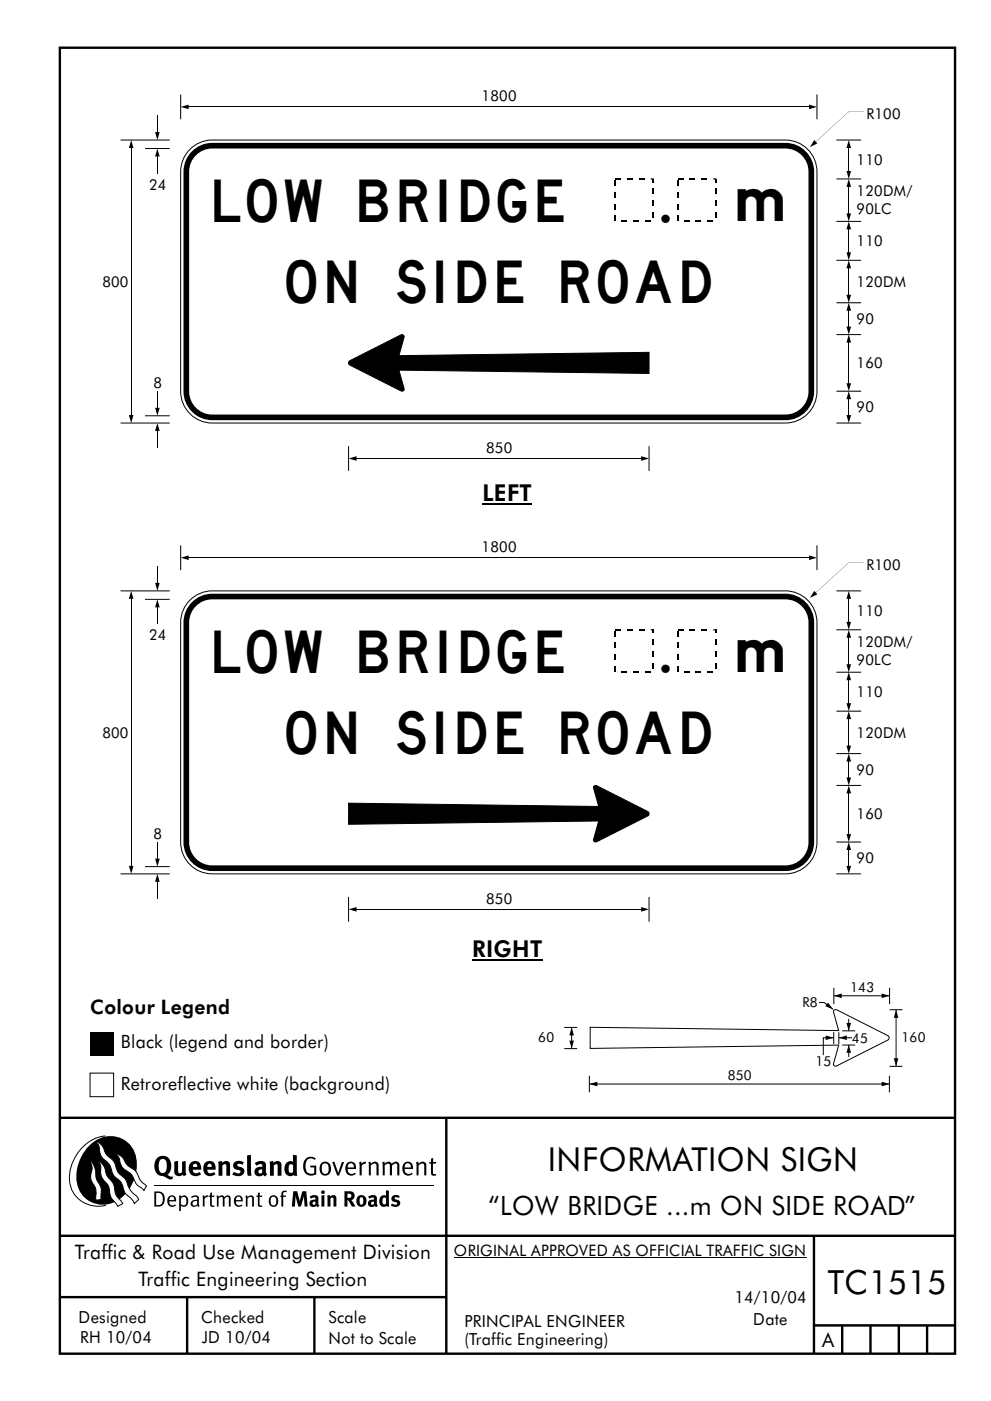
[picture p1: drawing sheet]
<svg xmlns="http://www.w3.org/2000/svg" width="210mm" height="297mm" viewBox="0 0 210 297" stroke-linecap="round" stroke-linejoin="round" font-family="sans-serif">
<g fill="none" stroke="#000" stroke-width=".51">
<path d="M12.7 10.1h189.9v276.9h-189.9zM12.7 237h190M94.7 236.9v50.1M12.7 262h190M12.7 275h82M39.7 275v12M66.7 275v12M172.7 262v25M172.7 281h30M178.7 281v6M184.7 281v6M190.7 281v6"/>
<path d="M196.7 281v6"/>
</g>
<path d="M96.3 266.7h74.7" fill="none" stroke="#000" stroke-width=".21"/>
<path d="M19.1 227.5h5v5h-5z" fill-rule="evenodd" fill="#fff" stroke="#000" stroke-width=".21"/>
<g fill="#000">
<path d="M19.1 218.8h5v5h-5z"/>
<path d="M19.1 242.7a5.7 5.7 0 0 1 6.5-1.4 5.7 5.7 0 0 1 3.4 5.7 8.6 8.6 0 0 1-6.2 8.3 5.7 5.7 0 0 1-6.5-7 9.9 9.9 0 0 1 2.8-5.6z" fill-rule="evenodd"/>
<path d="M37 246.3l.8-.2v2a.46 .46 0 0 0 .2 .6 .46 .46 0 0 0 .6-.2v-2.2l.8-.2v2.4l.2 .5-.6 .4-.2-.3a1.03 1.03 0 0 1-1.2 .2 1.03 1.03 0 0 1-.6-1z" fill-rule="evenodd"/>
<path d="M40.4 246.6a1.64 1.64 0 0 0 0 2.3 1.64 1.64 0 0 0 2.3 .1l-.4-.5a.78 .78 0 0 1-.9 .3 .78 .78 0 0 1-.5-.8h1.8a1.37 1.37 0 0 0-.6-1.6 1.37 1.37 0 0 0-1.7 .2zM41.1 246.9a.48 .48 0 0 1 .6-.1 .48 .48 0 0 1 .2 .6h-1z" fill-rule="evenodd"/>
<path d="M43.5 246.6a1.65 1.65 0 0 0-.2 2 1.65 1.65 0 0 0 1.9 .7l.5-.3-.3-.5a.78 .78 0 0 1-.9 .3 .78 .78 0 0 1-.5-.8h1.8a1.37 1.37 0 0 0-.6-1.6 1.37 1.37 0 0 0-1.7 .2zM44.1 246.9a.48 .48 0 0 1 .6-.1 .48 .48 0 0 1 .2 .6h-.9z" fill-rule="evenodd"/>
<path d="M46.3 246.3l.7-.2 .1 .4a.95 .95 0 0 1 1-.3 .95 .95 0 0 1 .7 .8v2.3h-.8v-2.3l-.3-.2-.5 .3v2.2h-.8z" fill-rule="evenodd"/>
<path d="M49.7 246.5a1.73 1.73 0 0 1 2-.1l-.2 .6-.6-.2a.42 .42 0 0 0-.6 .2l.2 .3a1.23 1.23 0 0 1 1.4 1 1.47 1.47 0 0 1-2.3 .9l-.3-.2 .3-.6 .7 .4a.47 .47 0 0 0 .7-.4 .87 .87 0 0 0-1-.5l-.4-.2-.1-.4z" fill-rule="evenodd"/>
<path d="M52.4 245l.8-.2 .2 4.5h-.8l-.1-.2z" fill-rule="evenodd"/>
<path d="M54.1 246.6l.3 .6 .3-.2a.62 .62 0 0 1 .9 0l.1 .4a1.21 1.21 0 0 0-1.4 .3 1.21 1.21 0 0 0-.1 1.3 1.19 1.19 0 0 0 1.6 .1l.5 .3 .4-.4-.3-.4v-1.4a.96 .96 0 0 0-1.3-1zM55 248l.6-.1v.7a.43 .43 0 0 1-.6 .1 .43 .43 0 0 1 0-.7z" fill-rule="evenodd"/>
<path d="M57.2 246.3l.7-.2 .1 .4a.95 .95 0 0 1 1-.3 .95 .95 0 0 1 .7 .8v2.3h-.8v-2.3l-.2-.2-.6 .3v2.2h-.8z" fill-rule="evenodd"/>
<path d="M62.2 244.8v1.5a1.29 1.29 0 0 0-1.4 .2 1.29 1.29 0 0 0-.5 1.3 1.24 1.24 0 0 0 .6 1.4 1.24 1.24 0 0 0 1.4-.1l.1 .2h.7l-.1-4.3zM61.5 246.9l.4-.1 .3 .2v1.5l-.3 .1a.48 .48 0 0 1-.6-.4 1.52 1.52 0 0 1 .2-1.3z" fill-rule="evenodd"/>
<path d="M64.9 245.6a1.61 1.61 0 0 1 2.1 0l-.2 .3a1.17 1.17 0 0 0-1.4-.2 1.17 1.17 0 0 0-.6 1.3 1.42 1.42 0 0 0 1.2 1.9l.7-.2v-1.2h-.8l-.1-.4h1.3v1.9a1.82 1.82 0 0 1-2.2-.1 1.82 1.82 0 0 1-.6-2.1l.2-.7z" fill-rule="evenodd"/>
<path d="M68.2 246.5a1.77 1.77 0 0 0 .4 2.7 1.39 1.39 0 0 0 1.4-.5 1.39 1.39 0 0 0 .2-1.5 1.19 1.19 0 0 0-2-.7zM68.5 246.8a.83 .83 0 0 1 1 .1 .83 .83 0 0 1 .2 1 .75 .75 0 0 1-.6 1 .75 .75 0 0 1-.8-.8v-.9z" fill-rule="evenodd"/>
<path d="M70.5 246.4l.4-.1 .8 2.4 .8-2.3h.5l-1.1 2.8h-.4z" fill-rule="evenodd"/>
<path d="M73.6 246.7a1.74 1.74 0 0 0 .5 2.5h.9l.5-.3-.2-.3a.89 .89 0 0 1-1.1 .2 .89 .89 0 0 1-.4-.9h1.7a1.15 1.15 0 0 0-.4-1.4 1.15 1.15 0 0 0-1.5 .2zM74 246.9a.67 .67 0 0 1 .8-.2 .67 .67 0 0 1 .3 .8h-1.3z" fill-rule="evenodd"/>
<path d="M76.2 246.4l.4-.1 .1 .4 .5-.4h.5l-.2 .5a.61 .61 0 0 0-.8 .6v1.8h-.4z" fill-rule="evenodd"/>
<path d="M78.1 246.4l.5-.1 .1 .4a.89 .89 0 0 1 .9-.4 .89 .89 0 0 1 .7 .7v2.2h-.4v-2.2l-.1-.2-.3-.1-.8 .4v2.1h-.4z" fill-rule="evenodd"/>
<path d="M81.1 246.4l.4-.1 .1 .4a.83 .83 0 0 1 .8-.4 .83 .83 0 0 1 .7 .5 .86 .86 0 0 1 .9-.5 .86 .86 0 0 1 .7 .7v2.2h-.4l-.1-2.3a.5 .5 0 0 0-.8 0l-.2 .2v2.1h-.5v-2.2l-.4-.3-.7 .4v2.1h-.4z" fill-rule="evenodd"/>
<path d="M85.7 246.7a1.74 1.74 0 0 0 .5 2.5h.9l.5-.3-.2-.3a.89 .89 0 0 1-1.1 .2 .89 .89 0 0 1-.4-.9h1.7a1.15 1.15 0 0 0-.5-1.4 1.15 1.15 0 0 0-1.4 .2zM86 246.9a.67 .67 0 0 1 .9-.2 .67 .67 0 0 1 .3 .8h-1.3z" fill-rule="evenodd"/>
<path d="M88.3 246.4l.4-.1 .1 .4a.89 .89 0 0 1 .9-.4 .89 .89 0 0 1 .8 .7v2.2h-.5v-2.2l-.1-.2-.3-.1-.8 .4v2.1h-.4z" fill-rule="evenodd"/>
<path d="M91.5 245.6l.4-.1v.9h.7l-.2 .3h-.5v2.1l.1 .1h.5l.1 .3a.71 .71 0 0 1-1.2-.6v-1.9h-.3v-.3h.3z" fill-rule="evenodd"/>
</g>
<path d="M22.4 240.8a9 9 0 0 0-7.4 10.9 6.2 6.2 0 0 0 7.5 3.8M32.7 251.4h59.4" fill="none" stroke="#000" stroke-width=".21"/>
<path d="M24.5 244.5a3.1 3.1 0 0 1 2.3 2.2l.7 .7a3.2 3.2 0 0 1 2 2.4l.4 .6 1.2 1.1-.6 .9-.2-.3a3.5 3.5 0 0 1-1.9-2.1 3.8 3.8 0 0 0-2.1-2.1 3.5 3.5 0 0 1-1-2.3zM20.4 241.9a3.4 3.4 0 0 1 1.9 2.5l.7 .8a3.3 3.3 0 0 1 1.7 2.6 4.4 4.4 0 0 0 1.7 2l.3 .3a6.1 6.1 0 0 0 2.5 3.7l.2 .5-.9 .9a6.1 6.1 0 0 0-1.9-2.2l-.4-.8a3.6 3.6 0 0 0-1.9-2.8l-.6-1a3.6 3.6 0 0 0-1.9-2.8 3.7 3.7 0 0 1-.8-2.4zM21 246.1a3.4 3.4 0 0 1 1.5 2.8l.6 .9a3.8 3.8 0 0 1 1.4 3.1l.3 .7 1.2 1.6-1 .6-.5-.8a3.2 3.2 0 0 1-1.3-2.8 4.3 4.3 0 0 0-1.4-2.2 4.7 4.7 0 0 1-.5-2.9zM19.2 246.1a5.1 5.1 0 0 1 1.2 3.7l.3 .7a3.1 3.1 0 0 1 .7 3l.1 .8-1.1 .2-.1-.8a3.5 3.5 0 0 0-.9-3.2 3.6 3.6 0 0 1 .1-2.6z" fill-rule="evenodd" fill="#fff" stroke="#000" stroke-width=".21"/>
<g fill="#000">
<path d="M33.1 252.9v2.6a1.12 1.12 0 0 0 1.2-.3 1.12 1.12 0 0 0 .2-1.2l-.1-.5-.3-.4zM32.7 252.6h1.1a1.67 1.67 0 0 1 1.2 1.7 1.67 1.67 0 0 1-1.3 1.5h-1zM36.1 253.9l-.2 .5h1.1a.55 .55 0 0 0-.3-.6 .55 .55 0 0 0-.6 .1zM35.8 253.8a.95 .95 0 0 1 1.2-.2 .95 .95 0 0 1 .4 1.1h-1.5a.72 .72 0 0 0 .4 .8 .72 .72 0 0 0 .9-.2l.1 .3a1.15 1.15 0 0 1-1.5 0 1.15 1.15 0 0 1-.2-1.5zM38.4 254.1v1.2a.7 .7 0 0 0 .9 .1 .7 .7 0 0 0 .2-.9 .61 .61 0 0 0-.4-.7 .61 .61 0 0 0-.7 .3zM38 253.5l.3-.1 .1 .4a.95 .95 0 0 1 1.2-.2 .95 .95 0 0 1 .3 1.2 .92 .92 0 0 1-.5 1 .92 .92 0 0 1-1-.2v1.1l-.4 .1zM40.9 254.8a.5 .5 0 0 0 .2 .8 .5 .5 0 0 0 .7-.4v-.6zM40.5 253.7a1 1 0 0 1 1.7 .3v1.4l.2 .2-.2 .3-.3-.3a.78 .78 0 0 1-1.4-.1 .78 .78 0 0 1 .8-1.1h.5a.58 .58 0 0 0-.3-.7 .58 .58 0 0 0-.7 .3zM43 253.5l.3-.1 .1 .4 .3-.3 .5-.1-.2 .4a.52 .52 0 0 0-.6 .6v1.4h-.4zM44.6 252.9l.4-.1-.1 .7h.6l-.1 .3h-.5v1.5a.35 .35 0 0 0 .6 .3v.2a.57 .57 0 0 1-.6 .1 .57 .57 0 0 1-.3-.5v-1.6h-.3v-.3h.3zM45.9 253.5l.4-.1 .1 .4 .2-.2a.64 .64 0 0 1 1 .2 .7 .7 0 0 1 .8-.4 .7 .7 0 0 1 .5 .7v1.7h-.3v-1.7l-.3-.3-.7 .3v1.7h-.3v-1.6a.38 .38 0 0 0-.3-.5 .38 .38 0 0 0-.5 .2l-.1 .2v1.7h-.4zM50.2 253.9l-.2 .5h1.1a.55 .55 0 0 0-.2-.6 .55 .55 0 0 0-.7 .1zM49.9 253.8a.95 .95 0 0 1 1.2-.2 .95 .95 0 0 1 .4 1.1h-1.5a.72 .72 0 0 0 .4 .8 .72 .72 0 0 0 .9-.2l.1 .3a1.15 1.15 0 0 1-1.5 0 1.15 1.15 0 0 1-.2-1.5zM52.1 253.5l.3-.1 .1 .4a.72 .72 0 0 1 .8-.4 .72 .72 0 0 1 .6 .7v1.7h-.4v-1.6a.45 .45 0 0 0-.3-.5 .45 .45 0 0 0-.5 .3l-.2 .1v1.7h-.3zM54.7 252.9l.4-.1v.7h.6l-.1 .3h-.5v1.5a.35 .35 0 0 0 .5 .3v.2a.57 .57 0 0 1-.6 .1 .57 .57 0 0 1-.3-.5v-1.6h-.3v-.3h.3zM57.6 253.9l-.2 .7a.65 .65 0 0 0 .3 .8 .65 .65 0 0 0 .8-.2l.1-.1a.93 .93 0 0 0-.7-1.4zM57.3 253.7a1.12 1.12 0 0 1 1.4 .1 1.12 1.12 0 0 1 .3 1.4 1.01 1.01 0 0 1-1.3 .6 1.01 1.01 0 0 1-.7-1.2zM59.9 252.6l.5-.2 .5 .2-.1 .2-.4-.1-.3 .2v.6h.6l-.1 .3h-.5v2h-.4v-2h-.2v-.3h.2zM62.2 252.6l-.3 3.2h.7l.1-2.3 .6 2.3h.6l.6-2.3 .1 2.3h.7l-.3-3.2h-.9l-.5 2.1-.5-2.1zM65.7 253.7l.3 .5a.51 .51 0 0 1 .5-.4 .51 .51 0 0 1 .4 .4v.1a.88 .88 0 0 0-1.1 .4 .88 .88 0 0 0 .2 1.1 .9 .9 0 0 0 1.1-.2l.3 .3 .4-.3-.2-.3v-1.1a.87 .87 0 0 0-.5-.8 .87 .87 0 0 0-1 .1zM66.4 254.8h.5v.5l-.1 .1h-.3l-.2-.1zM68.2 253.5v2.3h.6v-2.4zM68.1 252.8a.4 .4 0 0 0 .8 0 .4 .4 0 0 0-.8 0zM69.4 253.5l.1 2.3h.6v-1.7a.33 .33 0 0 1 .4-.2 .33 .33 0 0 1 .3 .4v1.5h.6v-1.7a.75 .75 0 0 0-.6-.7 .75 .75 0 0 0-.8 .3v-.3zM73.1 252.6v3.2h.6v-1.3l.3 .2 .7 1.1h.7l-.9-1.4a.94 .94 0 0 0 .7-1 .94 .94 0 0 0-.9-.8zM73.7 253.1a.51 .51 0 0 1 .8 .1 .51 .51 0 0 1-.2 .7l-.6 .1zM75.9 253.7a1.19 1.19 0 0 0-.1 1.7 1.19 1.19 0 0 0 1.8 0 1.19 1.19 0 0 0-.1-1.6 1.19 1.19 0 0 0-1.6-.1zM76.5 253.9l.2-.1a.99 .99 0 0 1 0 1.6 1.06 1.06 0 0 1-.2-1.5zM78.1 253.7l.3 .5a.51 .51 0 0 1 .5-.4 .51 .51 0 0 1 .5 .4v.1a.88 .88 0 0 0-1.2 .4 .88 .88 0 0 0 .2 1.1 .9 .9 0 0 0 1.1-.2l.3 .3 .4-.3-.2-.3v-1.1a.87 .87 0 0 0-.5-.8 .87 .87 0 0 0-1 .1zM78.9 254.8h.4v.5l-.1 .1h-.3l-.1-.1zM81.9 252.4v1.1a1.2 1.2 0 0 0-1.4 .6 1.2 1.2 0 0 0 .2 1.4l.5 .4 .8-.2v.1h.6l-.1-3.3zM81.4 253.9l.5 .2-.1 1.2a.46 .46 0 0 1-.5-.1 .46 .46 0 0 1-.1-.5zM83.3 253.6a.79 .79 0 0 0-.1 .9 .79 .79 0 0 0 .9 .4 .33 .33 0 0 1 0 .5 .33 .33 0 0 1-.5 0l-.4-.2-.3 .4a1.15 1.15 0 0 0 1.2 .3 1.15 1.15 0 0 0 .8-1 1.49 1.49 0 0 0-1.2-.8 .4 .4 0 0 1 .3-.3 .4 .4 0 0 1 .4 .1l.2 .1 .2-.4a1.47 1.47 0 0 0-1.5 0z" fill-rule="evenodd"/>
<path d="M33.4 245.5a2.51 2.51 0 0 0 .4 3.7l.8 .1a2.78 2.78 0 0 0 2 .7l.2-.5h-.6l-.7-.4a2.56 2.56 0 0 0 0-3.8 1.83 1.83 0 0 0-2.1 .2zM34 245.9a.87 .87 0 0 1 1 0 .87 .87 0 0 1 .4 .9v.4a1.17 1.17 0 0 1-.9 1.5l-.3-.1a2.38 2.38 0 0 1-.2-2.7z" fill-rule="evenodd"/>
</g>
<path d="M40 127.6a6.7 6.7 0 0 1 5-2.3h121.6a6.7 6.7 0 0 1 6.7 6.7v46.6a6.7 6.7 0 0 1-6.7 6.7h-121.6a6.7 6.7 0 0 1-6.7-6.7v-46.6a6.7 6.7 0 0 1 1.7-4.4z" fill-rule="evenodd" fill="#fff" stroke="#000" stroke-width=".21"/>
<path d="M40.7 127.7a6.1 6.1 0 0 1 4.3-1.8h121.6a6.1 6.1 0 0 1 6.1 6.1v46.6a6.1 6.1 0 0 1-6.1 6.1h-121.6a6.1 6.1 0 0 1-6.1-6.1v-46.6a6.1 6.1 0 0 1 1.8-4.3z" fill-rule="evenodd" fill="#000"/>
<path d="M41.3 128.8a4.9 4.9 0 0 1 3.7-1.7h121.6a4.9 4.9 0 0 1 4.9 4.9v46.6a4.9 4.9 0 0 1-4.9 4.9h-121.6a4.9 4.9 0 0 1-4.9-4.9v-46.6a4.9 4.9 0 0 1 1.2-3.2z" fill-rule="evenodd" fill="#fff"/>
<path d="M74 170.3l53 .7-1.1-3.9a.46 .46 0 0 1 .2-.5 .46 .46 0 0 1 .5 0l10.9 5.5 .2 .5-.2 .4-11 5.5a.43 .43 0 0 1-.5-.1 .43 .43 0 0 1-.1-.5l1.1-3.8-53 .7z" fill-rule="evenodd" fill="#000" stroke="#000" stroke-width=".21"/>
<g fill="#000">
<path d="M173 125.7l7.1-6.4zM130.4 138.7h.2v1.3h-.2zM130.4 136.2h.2v1.3h-.2zM130.4 133.7h.2v1.3h-.2zM130.5 133.4h1.3v.3h-1.3zM133 133.4h1.3v.3h-1.3zM135.5 133.4h1.3v.3h-1.3zM138.1 133.4l.6 .1-.1-.1h.1l-.1 .3h-.5zM138.5 133.5h.2v.7h-.2zM138.5 135.5h.2v1.3h-.2zM138.5 138h.2v1.3h-.2zM143.6 138.7h.3v1.3h-.3z"/>
<path d="M143.6 136.2h.3v1.3h-.3zM143.6 133.7h.3v1.3h-.3zM143.8 133.4h1.2v.3h-1.2zM146.3 133.4h1.3v.3h-1.3zM148.8 133.4h1.3v.3h-1.3zM151.3 133.4l.7 .1-.1-.1h.1l-.1 .3h-.6zM151.8 133.5h.2v.7h-.2zM151.8 135.5h.2v1.3h-.2zM151.8 138h.2v1.3h-.2zM130.4 141.3h.2v1.2h-.2zM131.8 142.4h1.2v.3h-1.2zM134.3 142.4h1.2v.3h-1.2z"/>
<path d="M136.8 142.4h1.3v.3h-1.3zM138.5 140.5h.2v1.3h-.2zM143.6 141.3h.3v1.2h-.3zM145 142.4h1.3v.3h-1.3zM147.6 142.4h1.2v.3h-1.2zM150.1 142.4h1.2v.3h-1.2zM151.8 140.5h.2v1.3h-.2z"/>
</g>
<g fill="none" stroke="#000" stroke-width=".21">
<path d="M38.3 115.6v5.3M39.9 118.2h131.9M173.3 115.6v5.3M180.1 119.3h3.3M25.6 125.3h10.4M27.8 126.8v56.9M30.8 127.1h5.2M33.4 120v3.7M33.4 128.6v3.7M177.5 125.3h5.2M177.5 133.5h5.2M180.1 126.8v5.2"/>
<path d="M180.1 135.1v5.9M177.5 159.8h5.2M177.5 142.5h5.2M177.5 150.8h5.2M180.1 144.1v5.1M180.1 152.3v5.9M33.4 178.5v3.7M177.5 178.5h5.2M177.5 166.5h5.2M180.1 161.3v3.7M180.1 168.1v8.9M25.6 185.3h10.4"/>
<path d="M30.8 183.7h5.2M33.4 186.8v3.7M74 190.2v5.2M75.5 192.8h60.7M137.7 190.2v5.2M177.5 185.3h5.2M180.1 180.1v3.6"/>
</g>
<g fill="#000">
<path d="M38.3 118.2l1.7-.4v.9l-1.7-.5 1.7-.4z" fill-rule="evenodd"/>
<path d="M171.6 117.8l1.7 .4-1.7 .5v-.9l1.7 .4z" fill-rule="evenodd"/>
<path d="M27.8 125.3l.5 1.7h-1z" fill-rule="evenodd"/>
<path d="M33.4 127.1l.5 1.7h-1z" fill-rule="evenodd"/>
<path d="M32.9 123.6h1l-.5 1.7 .5-1.7-.5 1.7z" fill-rule="evenodd"/>
<path d="M172.8 125.3l.6 .7-1.6 .8z" fill-rule="evenodd"/>
<path d="M179.6 131.8h1l-.5 1.7z" fill-rule="evenodd"/>
<path d="M180.1 125.3l.5 1.7h-1z" fill-rule="evenodd"/>
<path d="M180.1 133.5l.5 1.7h-1z" fill-rule="evenodd"/>
<path d="M179.6 158.1h1l-.5 1.7z" fill-rule="evenodd"/>
<path d="M180.1 150.8l.5 1.7h-1z" fill-rule="evenodd"/>
<path d="M179.6 140.8h1l-.5 1.7z" fill-rule="evenodd"/>
<path d="M179.6 149.1h1l-.5 1.7z" fill-rule="evenodd"/>
<path d="M180.1 142.5l.5 1.7h-1z" fill-rule="evenodd"/>
<path d="M179.6 176.8h1l-.5 1.7z" fill-rule="evenodd"/>
<path d="M180.1 166.5l.5 1.7h-1z" fill-rule="evenodd"/>
<path d="M179.6 164.8h1l-.5 1.7z" fill-rule="evenodd"/>
<path d="M180.1 159.8l.5 1.7h-1z" fill-rule="evenodd"/>
<path d="M27.3 183.6h1l-.5 1.7z" fill-rule="evenodd"/>
<path d="M33.4 185.3l.5 1.7h-1z" fill-rule="evenodd"/>
<path d="M32.9 182h1l-.5 1.7 .5-1.7-.5 1.7z" fill-rule="evenodd"/>
<path d="M74 192.8l1.6-.5v1l-1.6-.5 1.6-.5z" fill-rule="evenodd"/>
<path d="M136 192.3l1.7 .5-1.7 .5v-1l1.7 .5z" fill-rule="evenodd"/>
<path d="M179.6 183.6h1l-.5 1.7z" fill-rule="evenodd"/>
<path d="M180.1 178.5l.5 1.7h-1z" fill-rule="evenodd"/>
</g>
<path d="M100.1 203.6h15.1" fill="none" stroke="#000" stroke-width=".22"/>
<path d="M40 32a6.7 6.7 0 0 1 5-2.3h121.6a6.7 6.7 0 0 1 6.7 6.7v46.6a6.7 6.7 0 0 1-6.7 6.7h-121.6a6.7 6.7 0 0 1-6.7-6.7v-46.6a6.7 6.7 0 0 1 1.7-4.4z" fill-rule="evenodd" fill="#fff" stroke="#000" stroke-width=".21"/>
<path d="M40.7 32.1a6.1 6.1 0 0 1 4.3-1.8h121.6a6.1 6.1 0 0 1 6.1 6.1v46.6a6.1 6.1 0 0 1-6.1 6.1h-121.6a6.1 6.1 0 0 1-6.1-6.1v-46.6a6.1 6.1 0 0 1 1.8-4.3z" fill-rule="evenodd" fill="#000"/>
<path d="M41.3 33.2a4.9 4.9 0 0 1 3.7-1.7h121.6a4.9 4.9 0 0 1 4.9 4.9v46.6a4.9 4.9 0 0 1-4.9 4.9h-121.6a4.9 4.9 0 0 1-4.9-4.9v-46.6a4.9 4.9 0 0 1 1.2-3.2z" fill-rule="evenodd" fill="#fff"/>
<path d="M74.1 76.6l11.1-5.6a.43 .43 0 0 1 .4 .1 .43 .43 0 0 1 .1 .4l-1.1 3.9 53.1-.7v4.5l-53.1-.7 1.1 3.9a.46 .46 0 0 1-.2 .5 .46 .46 0 0 1-.5 0l-10.8-5.5-.2-.4z" fill-rule="evenodd" fill="#000" stroke="#000" stroke-width=".21"/>
<g fill="#000">
<path d="M130.4 38.1h.2v1.3h-.2zM130.5 37.8h1.3v.3h-1.3zM133 37.8h1.3v.3h-1.3zM135.5 37.8h1.3v.3h-1.3zM138.1 37.8l.6 .1-.1-.1h.1l-.1 .3h-.5zM138.5 37.9h.2v.8h-.2zM143.6 38.1h.3v1.3h-.3zM143.8 37.8h1.2v.3h-1.2zM146.3 37.8h1.3v.3h-1.3zM148.8 37.8h1.3v.3h-1.3zM151.3 37.8l.7 .1-.1-.1h.1l-.1 .3h-.6zM151.8 37.9h.2v.8h-.2z"/>
<path d="M173 30.1l7.1-6.4zM130.4 45.7h.2v1.2h-.2zM130.4 43.2h.2v1.2h-.2zM130.4 40.6h.2v1.3h-.2zM131.8 46.8h1.2v.3h-1.2zM134.3 46.8h1.2v.3h-1.2zM136.8 46.8h1.3v.3h-1.3zM138.5 39.9h.2v1.3h-.2zM138.5 42.4h.2v1.3h-.2zM138.5 45h.2v1.2h-.2zM143.6 45.7h.3v1.2h-.3zM143.6 43.2h.3v1.2h-.3z"/>
<path d="M143.6 40.6h.3v1.3h-.3zM145 46.8h1.3v.3h-1.3zM147.6 46.8h1.2v.3h-1.2zM150.1 46.8h1.2v.3h-1.2zM151.8 39.9h.2v1.3h-.2zM151.8 42.4h.2v1.3h-.2zM151.8 45h.2v1.2h-.2z"/>
</g>
<g fill="none" stroke="#000" stroke-width=".21">
<path d="M25.6 29.7h10.4M27.8 31.2v56.9M30.8 31.5h5.2M33.4 24.4v3.7M33.4 33v3.7M38.3 20v5.3M39.9 22.7h131.9M173.3 20v5.3M177.5 29.7h5.2M177.5 37.9h5.2M180.1 23.7h3.3M180.1 31.2v5.2"/>
<path d="M180.1 39.5v5.9M177.5 46.9h5.2M177.5 55.2h5.2M180.1 48.5v5.1M180.1 56.7v5.9M177.5 64.2h5.2M177.5 70.9h5.2M180.1 65.7v3.7M180.1 72.5v8.9M25.6 89.7h10.4M30.8 88.2h5.2M33.4 82.9v3.7"/>
<path d="M33.4 91.2v3.7M74 94.6v5.2M75.5 97.2h60.7M137.7 94.6v5.2M177.5 82.9h5.2M177.5 89.7h5.2M180.1 84.5v3.6M119.7 217.8h2.7M121.3 217.8v4.5M125.2 217.8l52.7 .7-1.1-3.9a.46 .46 0 0 1 .3-.5 .46 .46 0 0 1 .5 0l10.8 5.5 .2 .5-.2 .4-11 5.5a.43 .43 0 0 1-.4-.1 .43 .43 0 0 1-.1-.4l1-3.9-52.7 .7zM173.8 212.5l1.1 .1 1.8 1.4M176.9 218.8v2.6"/>
<path d="M176.9 211.1h11.8M176.9 209.4v3.5M178 218.8v2.6M178.7 218.6h2.7M180.1 216v2.6M188.7 209.4v3.5M188.7 214.1h2.8M190.1 214.1v12M119.7 222.3h2.7M125 229.8h63.7M125 228.1v3.5M176.9 220h-2.2v3.7"/>
<path d="M178 220h2.8M178.7 221.6h2.7M180.1 221.5v2.6M188.7 228.1v3.5M188.7 226.1h2.8"/>
</g>
<g fill="#000">
<path d="M27.8 29.7l.5 1.7h-1z" fill-rule="evenodd"/>
<path d="M33.4 31.5l.5 1.7h-1z" fill-rule="evenodd"/>
<path d="M32.9 28h1l-.5 1.7 .5-1.7-.5 1.7z" fill-rule="evenodd"/>
<path d="M38.3 22.7l1.7-.5v.9l-1.7-.4 1.7-.5z" fill-rule="evenodd"/>
<path d="M171.6 22.2l1.7 .5-1.7 .4v-.9l1.7 .5z" fill-rule="evenodd"/>
<path d="M172.8 29.7l.6 .7-1.6 .8z" fill-rule="evenodd"/>
<path d="M179.6 36.3h1l-.5 1.6z" fill-rule="evenodd"/>
<path d="M180.1 29.7l.5 1.7h-1z" fill-rule="evenodd"/>
<path d="M180.1 37.9l.5 1.7h-1z" fill-rule="evenodd"/>
<path d="M180.1 55.2l.5 1.7h-1z" fill-rule="evenodd"/>
<path d="M179.6 45.3h1l-.5 1.6z" fill-rule="evenodd"/>
<path d="M179.6 53.5h1l-.5 1.7z" fill-rule="evenodd"/>
<path d="M180.1 46.9l.5 1.7h-1z" fill-rule="evenodd"/>
<path d="M180.1 70.9l.5 1.7h-1z" fill-rule="evenodd"/>
<path d="M179.6 69.3h1l-.5 1.6z" fill-rule="evenodd"/>
<path d="M180.1 64.2l.5 1.7h-1z" fill-rule="evenodd"/>
<path d="M179.6 62.5h1l-.5 1.7z" fill-rule="evenodd"/>
<path d="M27.3 88h1l-.5 1.7z" fill-rule="evenodd"/>
<path d="M33.4 89.7l.5 1.7h-1z" fill-rule="evenodd"/>
<path d="M32.9 86.5h1l-.5 1.7 .5-1.7-.5 1.7z" fill-rule="evenodd"/>
<path d="M74 97.2l1.6-.5v1l-1.6-.5 1.6-.5z" fill-rule="evenodd"/>
<path d="M136 96.7l1.7 .5-1.7 .5v-1l1.7 .5z" fill-rule="evenodd"/>
<path d="M179.6 88h1l-.5 1.7z" fill-rule="evenodd"/>
<path d="M180.1 82.9l.5 1.7h-1z" fill-rule="evenodd"/>
<path d="M179.6 81.3h1l-.5 1.6z" fill-rule="evenodd"/>
<path d="M121.3 217.8l.5 1.7h-1l.5-1.7 .5 1.7z" fill-rule="evenodd"/>
<path d="M175.2 219.5l1.7 .5-1.7 .5v-1l1.7 .5z" fill-rule="evenodd"/>
<path d="M175.7 212.6l1 1.4-1.6-.7 .6-.7 1 1.4z" fill-rule="evenodd"/>
<path d="M176.9 211.1l1.7-.5v1z" fill-rule="evenodd"/>
<path d="M179.6 216.9h1l-.5 1.7 .5-1.7-.5 1.7z" fill-rule="evenodd"/>
<path d="M187 210.6l1.7 .5-1.7 .5 1.7-.5-1.7 .5z" fill-rule="evenodd"/>
<path d="M190.1 214.1l.5 1.7h-1l.5-1.7 .5 1.7z" fill-rule="evenodd"/>
<path d="M120.8 220.6h1l-.5 1.7 .5-1.7-.5 1.7z" fill-rule="evenodd"/>
<path d="M125 229.8l1.7-.5v1z" fill-rule="evenodd"/>
<path d="M180.1 221.5l.5 1.7h-1z" fill-rule="evenodd"/>
<path d="M178 220l1.7-.5v1z" fill-rule="evenodd"/>
<path d="M187 229.3l1.7 .5-1.7 .5 1.7-.5-1.7 .5z" fill-rule="evenodd"/>
<path d="M189.6 224.4h1l-.5 1.7 .5-1.7-.5 1.7z" fill-rule="evenodd"/>
</g>
<path d="M102.4 106.8h10.6" fill="none" stroke="#000" stroke-width=".22"/>
<g font-size="9">
<text x="45.5" y="47.1">LOW BRIDGE</text>
<text x="140.4" y="47.2">.</text>
<text x="60.8" y="64.2">ON SIDE ROAD</text>
<text x="45.5" y="142.7">LOW BRIDGE</text>
<text x="140.4" y="142.8">.</text>
<text x="60.8" y="159.8">ON SIDE ROAD</text>
</g>
<text font-size="7.1" x="175.6" y="274.3">TC1515</text>
<text font-size="7" x="116.3" y="248.3">INFORMATION SIGN</text>
<g font-size="6.8">
<text x="156.6" y="46.9">m</text>
<text x="156.6" y="142.5">m</text>
</g>
<text font-size="5.6" x="103.6" y="257.6">“LOW BRIDGE ...m ON SIDE ROAD”</text>
<g font-size="4.9">
<text x="102.4" y="106.2">LEFT</text>
<text x="100.1" y="203">RIGHT</text>
</g>
<g font-size="4.2">
<text x="19.1" y="215.1">Colour Legend</text>
<text x="15.9" y="267">Traffic &amp; Road Use Management Division</text>
<text x="29.4" y="272.6">Traffic Engineering Section</text>
<text x="174.4" y="285.6">A</text>
</g>
<g font-size="3.9">
<text x="25.7" y="222.3">Black (legend and border)</text>
<text x="25.7" y="231.1">Retroreflective white (background)</text>
</g>
<g font-size="3.5">
<text x="16.7" y="280.5">Designed</text>
<text x="42.7" y="280.5">Checked</text>
<text x="69.7" y="280.5">Scale</text>
<text x="98.5" y="281.4">PRINCIPAL ENGINEER</text>
<text x="155.8" y="276.3">14/10/04</text>
<text x="159.8" y="281">Date</text>
<text x="17" y="284.8">RH 10/04</text>
<text x="42.8" y="284.8">JD 10/04</text>
<text x="69.7" y="285">Not to Scale</text>
<text x="98.5" y="285.1">(Traffic Engineering)</text>
</g>
<text font-size="3.4" x="96.3" y="266.3">ORIGINAL APPROVED AS OFFICIAL TRAFFIC SIGN</text>
<g font-size="3.2">
<text x="102.2" y="21.5">1800</text>
<text x="183.8" y="25.2">R100</text>
<text x="181.8" y="34.9">110</text>
<text x="31.6" y="40.2">24</text>
<text x="181.8" y="41.7">120DM/</text>
<text x="181.8" y="45.5">90LC</text>
<text x="181.8" y="52.2">110</text>
<text x="21.7" y="60.8">800</text>
<text x="181.8" y="60.8">120DM</text>
<text x="181.8" y="68.7">90</text>
<text x="32.6" y="82.3">8</text>
<text x="181.8" y="78.1">160</text>
<text x="181.8" y="87.4">90</text>
<text x="103.1" y="96">850</text>
<text x="102.2" y="117.1">1800</text>
<text x="183.8" y="120.8">R100</text>
<text x="181.8" y="130.5">110</text>
<text x="31.6" y="135.8">24</text>
<text x="181.8" y="137.2">120DM/</text>
<text x="181.8" y="141">90LC</text>
<text x="181.8" y="147.8">110</text>
<text x="21.7" y="156.4">800</text>
<text x="181.8" y="156.4">120DM</text>
<text x="181.8" y="164.2">90</text>
<text x="181.8" y="173.7">160</text>
<text x="32.6" y="177.9">8</text>
<text x="181.8" y="183">90</text>
<text x="103.1" y="191.6">850</text>
</g>
<g font-size="2.9">
<text x="170.2" y="213.5">R8</text>
<text x="180.4" y="210.2">143</text>
<text x="114.2" y="220.9">60</text>
<text x="180.8" y="221">45</text>
<text x="191.3" y="220.9">160</text>
<text x="173" y="226">15</text>
<text x="154.4" y="229">850</text>
</g>
</svg>
